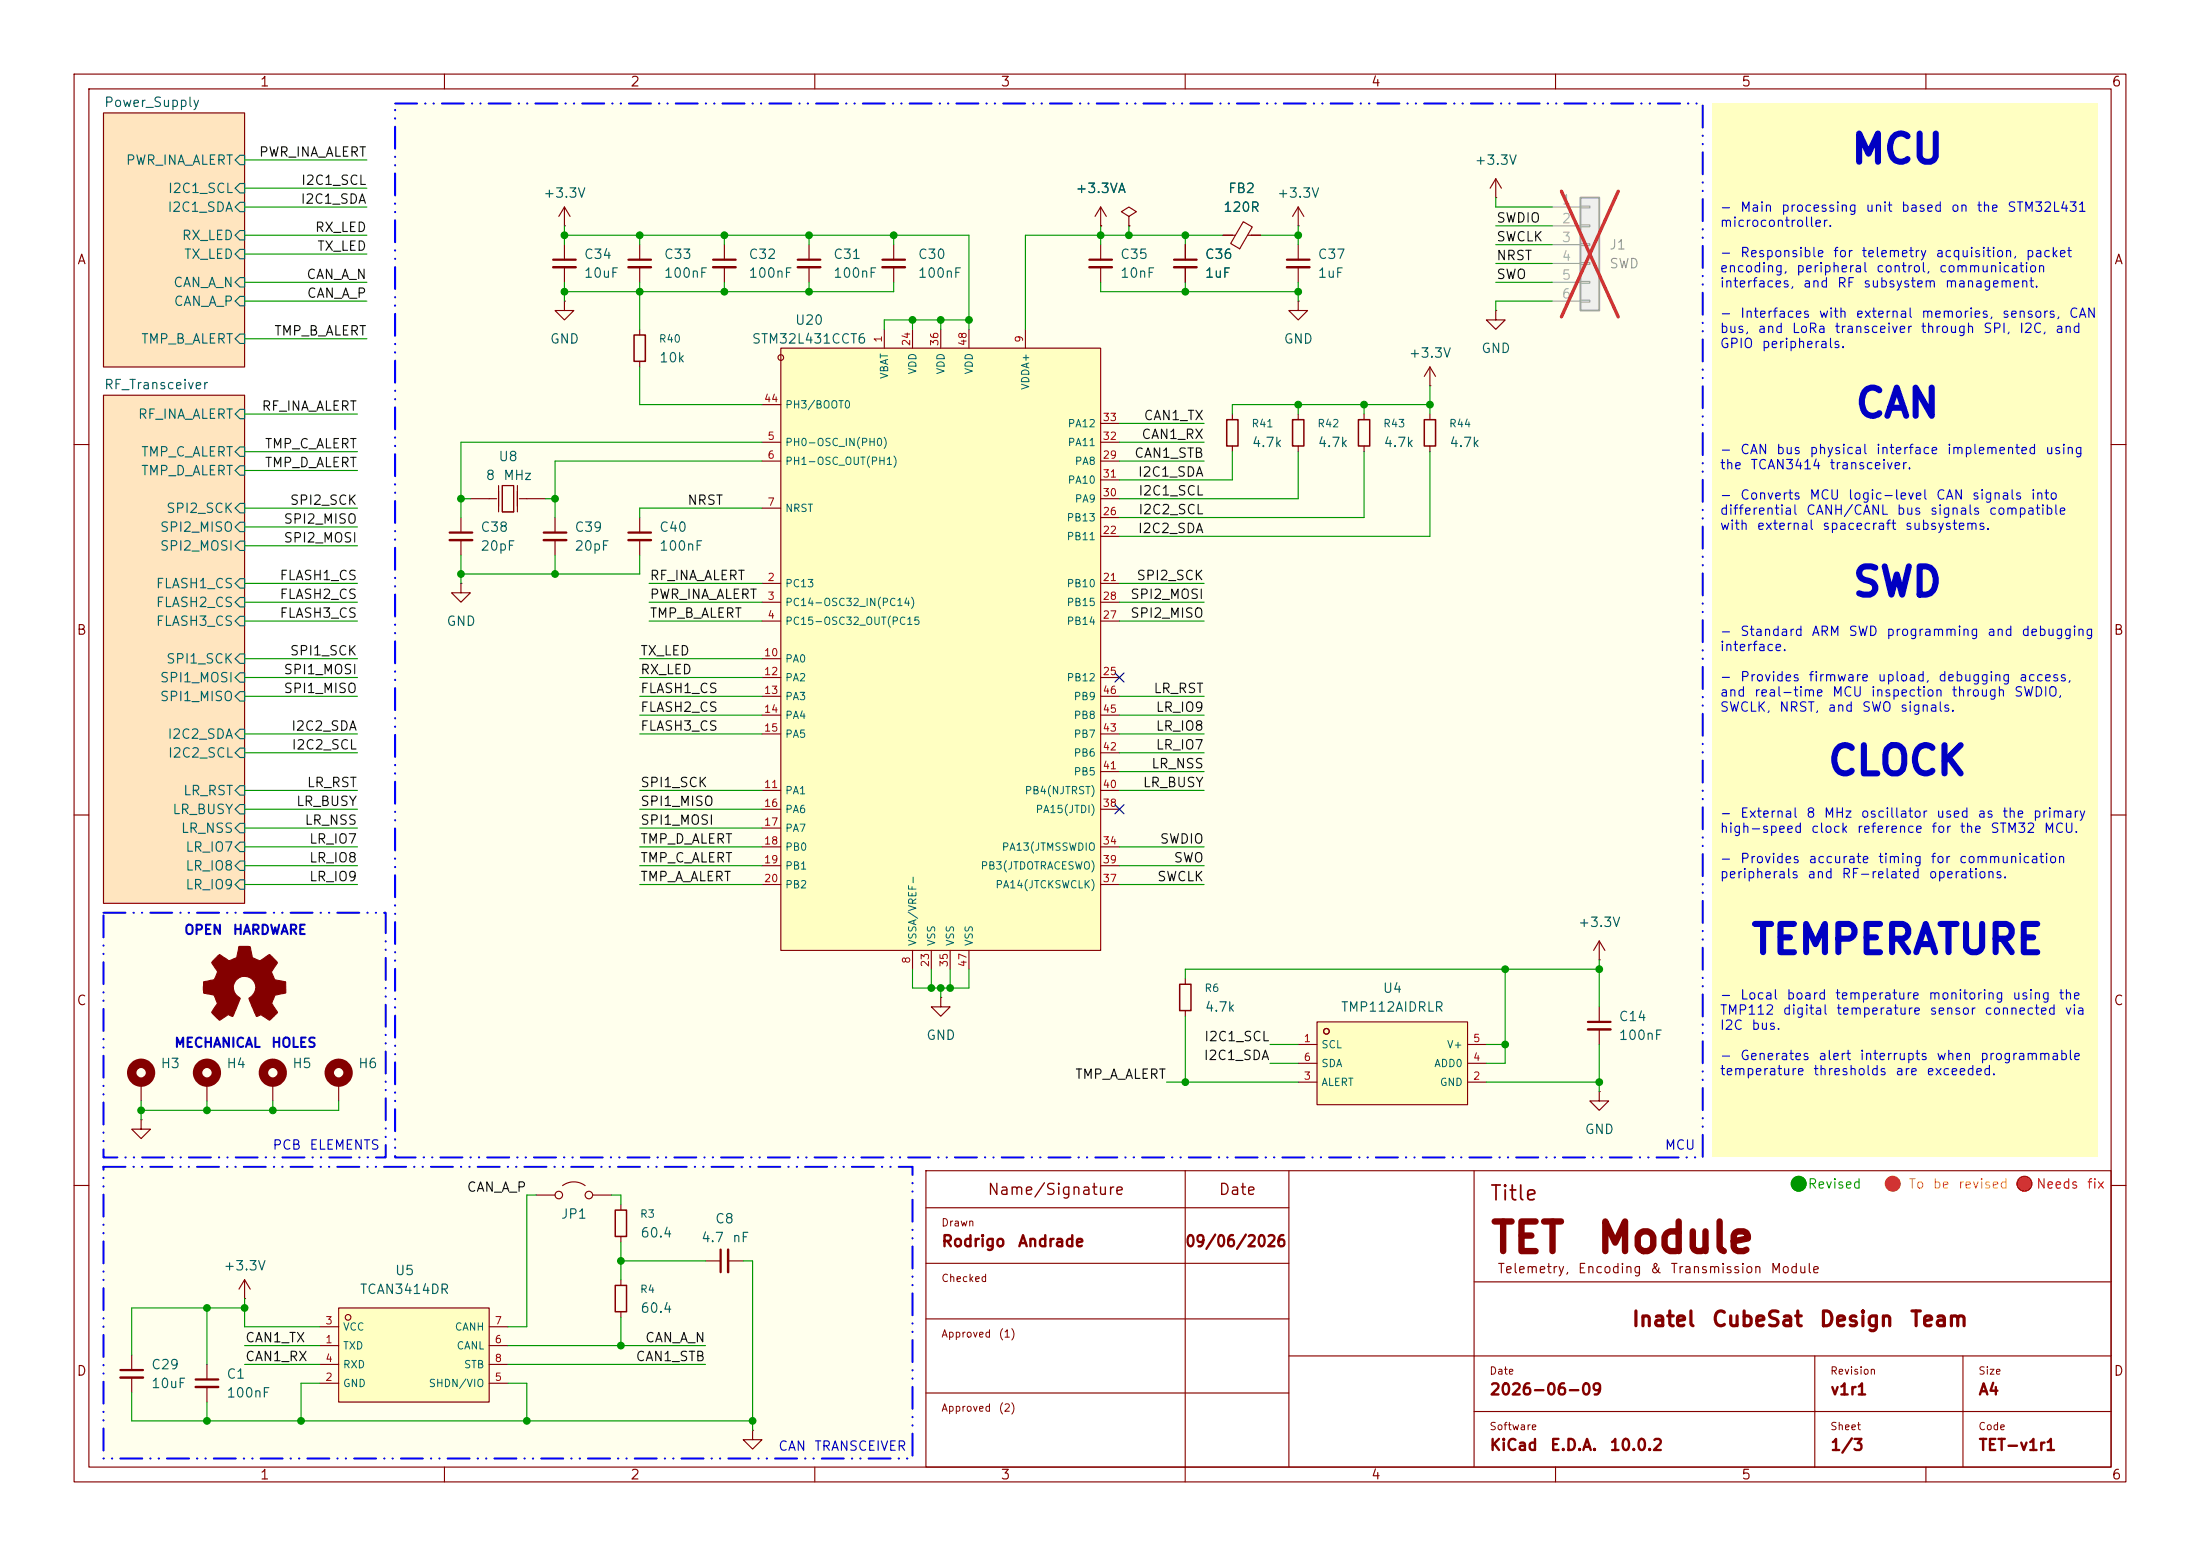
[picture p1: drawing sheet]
<svg xmlns="http://www.w3.org/2000/svg" width="297mm" height="210mm" viewBox="0 0 297 210" stroke-linecap="round" stroke-linejoin="round" font-family="sans-serif">
<g fill="none" stroke="#840000" stroke-width=".15">
<path d="M10 10h277v190h-277zM12 12h273v186h-273zM60 10v2M110 10v2M160 10v2M210 10v2M260 10v2M10 60h2M285 60h2M10 110h2M285 110h2M125 158h160v40h-160z"/>
<path d="M160 158v42M174 158v40M199 158v40M10 160h2M125 163h49M125 170.5h49M125 178h49M199 173h86M285 160h2M60 198v2M110 198v2M125 188h49"/>
<path d="M174 183h111M199 190.5h86M210 198v2M245 183v15M260 198v2M265 183v15"/>
</g>
<g fill="#ffe5bf" stroke="#ffe5bf" stroke-width=".14">
<path d="M14 15.2h19v34.3h-19z"/>
<path d="M14 53.3h19v68.6h-19z"/>
</g>
<g fill="#ffffed">
<path d="M14 157.5h109.2v39.4h-109.2z"/>
<path d="M53.3 14h176.6v142.2h-176.6z"/>
<path d="M14 123.2h38.1v33h-38.1z"/>
</g>
<path d="M231.1 14h52.1v142.2h-52.1z" fill="#ffffc2"/>
<circle cx="255.5" cy="159.8" r="1" fill="#f90" stroke="#f90" stroke-width=".14"/>
<circle cx="273.3" cy="159.8" r="1" fill="#f00" stroke="#f00" stroke-width=".14"/>
<circle cx="242.8" cy="159.8" r="1" fill="#00c200" stroke="#00c200" stroke-width=".14"/>
<path d="M14 15.2h19v34.3h-19zM14 53.3h19v68.6h-19zM215.9 129.5h.1M215.9 127l-.8 1.3M215.9 127l.8 1.3M215.9 127v2.5M215.9 135.9v2M215.9 138.9v2.1" fill="none" stroke="#840000" stroke-width=".15"/>
<g fill="none" stroke="#006464" stroke-width=".15">
<path d="M31.7 25.4l.7-.6h.6v1.2h-.6zM31.7 27.9l.7-.6h.6v1.3h-.6zM31.7 21.6l.7-.6h.6v1.2h-.6zM32.4 31.1h.6v1.3h-.6l-.7-.6zM32.4 33.7h.6v1.2h-.6l-.7-.6zM32.4 37.5h.6v1.2h-.6l-.7-.6zM32.4 40h.6v1.3h-.6l-.7-.7zM32.4 45.1h.6v1.3h-.6l-.7-.7zM32.4 55.2h.6v1.3h-.6l-.7-.6zM32.4 60.3h.6v1.3h-.6l-.7-.6zM32.4 78.1h.6v1.3h-.6l-.7-.7zM32.4 62.9h.6v1.2h-.6l-.7-.6z"/>
<path d="M32.4 70.5h.6v1.3h-.6l-.7-.7zM32.4 73h.6v1.3h-.6l-.7-.6zM32.4 67.9h.6v1.3h-.6l-.7-.6zM31.7 83.8l.7-.6h.6v1.3h-.6zM32.4 90.8h.6v1.3h-.6l-.7-.7zM32.4 93.3h.6v1.3h-.6l-.7-.6zM32.4 98.4h.6v1.3h-.6l-.7-.6zM32.4 80.6h.6v1.3h-.6l-.7-.6zM32.4 88.3h.6v1.2h-.6l-.7-.6zM32.4 106h.6v1.3h-.6l-.7-.6zM32.4 108.6h.6v1.3h-.6l-.7-.7zM32.4 111.1h.6v1.3h-.6l-.7-.6z"/>
<path d="M32.4 101h.6v1.2h-.6l-.7-.6zM32.4 113.7h.6v1.2h-.6l-.7-.6zM32.4 116.2h.6v1.3h-.6l-.7-.7zM32.4 118.7h.6v1.3h-.6l-.7-.6z"/>
</g>
<path d="M214.4 137.9h3" fill="none" stroke="#840000" stroke-width=".3"/>
<path d="M214.4 138.9h3" fill="none" stroke="#840000" stroke-width=".33"/>
<path d="M177.8 137.9h20.3v11.2h-20.3z" fill="#ffffc2"/>
<circle cx="179.1" cy="139.2" r=".38" fill="#ffffc2" stroke="#ffffc2" stroke-width=".14"/>
<g fill="none" stroke="#840000" stroke-width=".15">
<path d="M76.2 30.5h.1M76.2 27.9l-.8 1.3M76.2 27.9l.8 1.3M76.2 27.9v2.6M177.8 137.9h20.3v11.2h-20.3zM175.3 141h2.5M175.3 146.1h2.5M175.3 143.5h2.5M198.1 141h2.6M198.1 146.1h2.6M198.1 143.5h2.6M215.9 147.3v1.3h1.3l-1.3 1.3-1.3-1.3h1.3"/>
<path d="M215.9 147.3h.1"/>
<circle cx="179.1" cy="139.2" r=".38"/>
</g>
<path d="M213.4 26.7h2.5v15.2h-2.5z" fill="#f0f0f0"/>
<path d="M213.4 26.7h2.5v15.2h-2.5z" fill="none" stroke="#a1a1a1" stroke-width=".25"/>
<path d="M209.5 27.9h3.9M209.5 30.5h3.9M209.5 33h3.9M209.5 35.6h3.9M209.5 38.1h3.9M213.4 27.8h1.2v.3h-1.2zM213.4 30.4h1.2v.2h-1.2zM213.4 32.9h1.2v.2h-1.2zM213.4 35.4h1.2v.3h-1.2zM213.4 38h1.2v.2h-1.2zM209.5 40.6h3.9M213.4 40.5h1.2v.3h-1.2z" fill="none" stroke="#a1a1a1" stroke-width=".15"/>
<path d="M210.8 25.8l7.7 17M218.5 25.8l-7.7 17" fill="none" stroke="#e12e31" stroke-width=".46"/>
<path d="M165.6 56.6h1.5v3.6h-1.5zM174.5 56.6h1.5v3.6h-1.5zM183.4 56.6h1.5v3.6h-1.5zM192.3 56.6h1.5v3.6h-1.5zM159.3 132.8h1.5v3.6h-1.5zM83.1 173.5h1.5v3.5h-1.5zM83.1 163.3h1.5v3.6h-1.5z" fill="none" stroke="#840000" stroke-width=".2"/>
<g fill="none" stroke="#840000" stroke-width=".15">
<path d="M109.2 33v2.1M109.2 36.1v2M165.1 31.8h1.7M167.8 29.9l1.3 .7-1.7 3-1.3-.7zM168.4 31.8h1.8M175.3 33v2.1M175.3 36.1v2M76.2 40.6v1.3h1.3l-1.3 1.3-1.3-1.3h1.3M76.2 40.6h.1M166.4 55.9v.7M175.3 40.6v1.3h1.2l-1.2 1.3-1.3-1.3h1.3M175.3 40.6h.1"/>
<path d="M175.3 55.9v.7M184.1 55.9v.7M193 52.1h.1M193 49.5v2.6M193 55.9v.7M193 49.5l-.7 1.3M193 49.5l.8 1.3M201.9 41.9v1.3h1.3l-1.3 1.3-1.2-1.3h1.2M201.9 41.9h.1M62.2 69.9v2M62.2 72.9v2M166.4 60.2v.8"/>
<path d="M175.3 60.2v.8M184.1 60.2v.8M193 60.2v.8M160 132.1v.7M160 136.4v.8M33 175.3h.1M33 172.7l-.7 1.3M33 172.7l.8 1.3M33 172.7v2.6M72.4 161.3h2.5M75.9 160a2.54 2.54 0 0 1 3.1 0M80 161.3h2.5"/>
<path d="M83.8 162.6v.7M83.8 166.9v.7M83.8 172.7v.8M83.8 177v.8M95.2 170.2h2.1M98.3 170.2h2M27.9 184.2v2M27.9 187.2v2"/>
<circle cx="75.4" cy="161.3" r=".51"/>
<circle cx="79.5" cy="161.3" r=".51"/>
</g>
<path d="M107.7 35.1h3M173.7 35.1h3.1M60.7 71.9h3.1M97.3 168.7v3M26.4 186.2h3.1" fill="none" stroke="#840000" stroke-width=".3"/>
<path d="M107.7 36.1h3M173.7 36.1h3.1M60.7 72.9h3.1M98.3 168.7v3M26.4 187.2h3.1" fill="none" stroke="#840000" stroke-width=".33"/>
<path d="M45.7 176.5h20.3v12.7h-20.3z" fill="#ffffc2"/>
<g fill="#ffffc2" stroke="#ffffc2" stroke-width=".14">
<circle cx="47" cy="177.8" r=".38"/>
<circle cx="105.4" cy="48.3" r=".38"/>
</g>
<g fill="none" stroke="#840000" stroke-width=".15">
<path d="M76.2 33v2.1M76.2 36.1v2M86.4 33v2.1M86.4 36.1v2M97.8 33v2.1M97.8 36.1v2M120.6 33v2.1M120.6 36.1v2M148.6 30.5h.1M148.6 27.9v2.6M148.6 33v2.1M148.6 36.1v2"/>
<path d="M148.6 27.9l-.8 1.3M148.6 27.9l.8 1.3M152.4 29.2l1-.6-1-.7-1 .7 1 .6v1.3M152.4 30.5h.1M160 33v2.1M160 36.1v2M175.3 30.5h.1M175.3 27.9l-.8 1.3M175.3 27.9l.7 1.3M175.3 27.9v2.6M201.9 26.7h.1M201.9 24.1l-.7 1.3"/>
<path d="M201.9 24.1l.8 1.3M201.9 24.1v2.6M86.4 44.5v.7M86.4 48.8v.7M62.2 78.7v1.3h1.3l-1.3 1.3-1.2-1.3h1.2M62.2 78.7h.1M63.5 67.3h3.6M67.3 65.5v3.6M67.8 65.5h1.5v3.6h-1.5zM69.8 65.5v3.6M70.1 67.3h3.6M74.9 69.9v2"/>
<path d="M74.9 72.9v2M86.4 69.9v2M86.4 72.9v2M127 134.6v1.3h1.3l-1.3 1.3-1.3-1.3h1.3M127 134.6h.1M19 151.1v1.3h1.3l-1.3 1.3-1.2-1.3h1.2M19 151.1h.1M19 146.1v2.5M27.9 146.1v2.5M36.8 146.1v2.5M45.7 146.1v2.5M43.2 179.1h2.5"/>
<path d="M45.7 176.5h20.3v12.7h-20.3zM66 179.1h2.6M17.8 182.9v2M17.8 185.9v2.1M43.2 181.6h2.5M43.2 186.7h2.5M43.2 184.2h2.5M66 181.6h2.6M66 186.7h2.6M66 184.2h2.6M101.6 193v1.3h1.3l-1.3 1.3-1.3-1.3h1.3M101.6 193h.1"/>
<circle cx="47" cy="177.8" r=".38"/>
</g>
<path d="M74.7 35.1h3M84.8 35.1h3.1M96.3 35.1h3M119.1 35.1h3.1M147.1 35.1h3M158.5 35.1h3M73.4 71.9h3.1M84.8 71.9h3.1M16.3 184.9h3" fill="none" stroke="#840000" stroke-width=".3"/>
<path d="M74.7 36.1h3M84.8 36.1h3.1M96.3 36.1h3M119.1 36.1h3.1M147.1 36.1h3M158.5 36.1h3M73.4 72.9h3.1M84.8 72.9h3.1M16.3 185.9h3" fill="none" stroke="#840000" stroke-width=".33"/>
<g fill="none" stroke="#840000" stroke-width="1.3">
<circle cx="19" cy="144.8" r="1.27"/>
<circle cx="27.9" cy="144.8" r="1.27"/>
<circle cx="36.8" cy="144.8" r="1.27"/>
<circle cx="45.7" cy="144.8" r="1.27"/>
</g>
<path d="M29.4 129.1l.3-.3 1.1 .8h.4l.8-.4 .3-1.4 1.3-.1 .2 .1 .3 1.5 1 .4 1.3-.9 1 1.1-.7 1.3 .4 1 1.5 .3v1.5l-1.4 .3-.1 .1-.4 1 .8 1.2-.1 .2-1 .9-1.2-.8-.6 .3-1-2.5a1.54 1.54 0 0 0 .4-2.6 1.54 1.54 0 0 0-2.5 1 1.97 1.97 0 0 0 .9 1.6l-1 2.5-.6-.3-1.2 .8-1-1.1 .8-1.2-.5-1.1-1.4-.3v-1.5l1.2-.2a.83 .83 0 0 0 .5-.8l.2-.4-.8-1.2z" fill="#840000" stroke="#840000" stroke-width=".15"/>
<path d="M85.6 45.2h1.5v3.6h-1.5z" fill="none" stroke="#840000" stroke-width=".2"/>
<path d="M105.4 47h43.2v81.3h-43.2z" fill="#ffffc2"/>
<g fill="none" stroke="#840000" stroke-width=".15">
<path d="M148.6 30.5h.1M152.4 30.5h.1M160 33v2.1M160 36.1v2M165.1 31.8h1.3M168.9 31.8h1.3M102.9 59.7h2.5M102.9 54.6h2.5M105.4 47h43.2v81.3h-43.2zM119.4 44.5v2.5M123.2 44.5v2.5M127 44.5v2.5"/>
<path d="M130.8 44.5v2.5M138.4 44.5v2.5M148.6 59.7h2.5M148.6 57.2h2.5M102.9 78.7h2.5M102.9 62.2h2.5M102.9 68.6h2.5M148.6 78.7h2.5M148.6 62.2h2.5M148.6 72.4h2.5M148.6 69.9h2.5M148.6 67.3h2.5"/>
<path d="M148.6 64.8h2.5M102.9 81.3h2.5M102.9 83.8h2.5M102.9 88.9h2.5M102.9 91.4h2.5M102.9 94h2.5M102.9 96.5h2.5M102.9 99.1h2.5M148.6 81.3h2.5M148.6 83.8h2.5M148.6 91.4h2.5M148.6 94h2.5"/>
<path d="M148.6 96.5h2.5M148.6 99.1h2.5M102.9 106.7h2.5M102.9 109.2h2.5M102.9 111.8h2.5M102.9 114.3h2.5M102.9 116.8h2.5M102.9 119.4h2.5M148.6 106.7h2.5M148.6 109.2h2.5M148.6 114.3h2.5M148.6 116.8h2.5"/>
<path d="M148.6 119.4h2.5M148.6 104.1h2.5M148.6 101.6h2.5M123.2 128.3v2.5M125.7 128.3v2.5M128.3 128.3v2.5M130.8 128.3v2.5"/>
<circle cx="105.4" cy="48.3" r=".38"/>
</g>
<g fill="none" stroke="#009600" stroke-width=".15">
<path d="M33 38.1h16.5M33 27.9h16.5M33 34.3h16.5M33 31.8h16.5M33 21.6h16.5M33 25.4h16.5M76.2 30.5v2.5M76.2 38.1v2.5M76.2 31.8h54.6v12.7M86.4 31.8v1.2M86.4 38.1v6.4M97.8 31.8v1.2"/>
<path d="M97.8 38.1v1.3M109.2 31.8v1.2M109.2 38.1v1.3M120.6 38.1v1.3h-44.4M120.6 31.8v1.2M148.6 38.1v1.3h26.7M148.6 30.5v2.5M152.4 30.5v1.3M160 31.8v1.2M160 38.1v1.3M165.1 31.8h-26.7v12.7M170.2 31.8h5.1"/>
<path d="M175.3 30.5v2.5M175.3 38.1v2.5M201.9 26.7v1.2h7.6M201.9 30.5h7.6M201.9 38.1h7.6M201.9 33h7.6M201.9 35.6h7.6M33 40.6h16.5M33 45.7h16.5M33 55.9h15.3M86.4 49.5v5.1h16.5M102.9 59.7h-40.7v10.2"/>
<path d="M123.2 43.2v1.3M127 43.2v1.3M130.8 43.2h-11.4v1.3M151.1 59.7h11.5M151.1 57.2h11.5M175.3 54.6v1.3M184.1 54.6v1.3M193 54.6h-26.6v1.3M193 52.1v3.8M209.5 40.6h-7.6v1.3M33 78.7h15.3M33 68.6h15.3"/>
<path d="M33 61h15.3M33 63.5h15.3M33 73.7h15.3M33 71.1h15.3M62.2 67.3h1.3M62.2 74.9v3.8M73.7 67.3h1.2M74.9 74.9v2.6M86.4 74.9v2.6h-24.2M87.6 78.7h15.3M102.9 68.6h-16.5v1.3M102.9 62.2h-28v7.7"/>
<path d="M151.1 62.2h11.5M151.1 78.7h11.5M166.4 61v3.8h-15.3M175.3 61v6.3h-24.2M184.1 61v8.9h-33M193 61v11.4h-41.9M33 94h15.3M33 99.1h15.3M33 83.8h15.3M33 81.3h15.3M33 91.4h15.3M33 88.9h15.3"/>
<path d="M86.4 94h16.5M86.4 96.5h16.5M86.4 99.1h16.5M86.4 91.4h16.5M86.4 88.9h16.5M87.6 83.8h15.3M87.6 81.3h15.3M151.1 94h11.5M151.1 96.5h11.5M151.1 99.1h11.5M151.1 83.8h11.5M151.1 81.3h11.5"/>
<path d="M33 119.4h15.3M33 116.8h15.3M33 114.3h15.3M33 101.6h15.3M33 106.7h15.3M33 111.8h15.3M33 109.2h15.3M86.4 119.4h16.5M86.4 116.8h16.5M86.4 114.3h16.5M86.4 106.7h16.5M86.4 111.8h16.5"/>
<path d="M86.4 109.2h16.5M151.1 119.4h11.5M151.1 116.8h11.5M151.1 114.3h11.5M151.1 104.1h11.5M151.1 101.6h11.5M151.1 106.7h11.5M123.2 130.8v2.6h7.6v-2.6M125.7 130.8v2.6M127 133.4v1.2M128.3 130.8v2.6M160 137.2v8.9"/>
<path d="M203.2 130.8v12.7h-2.5M215.9 129.5v6.4M215.9 130.8h-55.9v1.3M19 148.6v2.5M27.9 148.6v1.3M36.8 148.6v1.3M45.7 148.6v1.3h-26.7M157.5 146.1h17.8M171.4 143.5h3.9M171.4 141h3.9M200.7 141h2.5M200.7 146.1h15.2"/>
<path d="M215.9 141v6.3M27.9 176.5v7.7M33 175.3v3.8h10.2M33 176.5h-15.2v6.4M72.4 161.3h-1.3v17.8h-2.5M82.5 161.3h1.3v1.3M83.8 167.6v5.1M83.8 177.8v3.8M83.8 170.2h11.4M100.3 170.2h1.3v22.8M17.8 188v3.8h83.8M27.9 189.2v2.6"/>
<path d="M33 184.2h10.2M33 181.6h10.2M43.2 186.7h-2.6v5.1M68.6 184.2h26.6M68.6 181.6h26.6M68.6 186.7h2.5v5.1"/>
</g>
<path d="M150.5 90.8l1.2 1.2M151.7 90.8l-1.2 1.2M150.5 108.6l1.2 1.2M151.7 108.6l-1.2 1.2" fill="none" stroke="#000084" stroke-width=".15"/>
<path d="M53.3 14h176.6v142.2h-176.6zM14 123.2h38.1v33h-38.1zM14 157.5h109.2v39.4h-109.2z" fill="none" stroke="#00f" stroke-width=".27" stroke-dasharray="3 1.1 .1 1.1 .1 1.1"/>
<circle cx="255.5" cy="159.8" r="1" fill="none" stroke="#dd8500" stroke-width=".15"/>
<circle cx="273.3" cy="159.8" r="1" fill="none" stroke="#c20000" stroke-width=".15"/>
<circle cx="242.8" cy="159.8" r="1" fill="none" stroke="#008400" stroke-width=".15"/>
<g fill="#009600" stroke="#009600" stroke-width=".14">
<circle cx="203.2" cy="130.8" r=".46"/>
<circle cx="215.9" cy="130.8" r=".46"/>
<circle cx="215.9" cy="146.1" r=".46"/>
<circle cx="203.2" cy="141" r=".46"/>
<circle cx="62.2" cy="67.3" r=".46"/>
<circle cx="62.2" cy="77.5" r=".46"/>
<circle cx="160" cy="31.8" r=".46"/>
<circle cx="148.6" cy="31.8" r=".46"/>
<circle cx="152.4" cy="31.8" r=".46"/>
<circle cx="160" cy="39.4" r=".46"/>
<circle cx="109.2" cy="31.8" r=".46"/>
<circle cx="109.2" cy="39.4" r=".46"/>
<circle cx="120.6" cy="31.8" r=".46"/>
<circle cx="97.8" cy="39.4" r=".46"/>
<circle cx="97.8" cy="31.8" r=".46"/>
<circle cx="130.8" cy="43.2" r=".46"/>
<circle cx="127" cy="43.2" r=".46"/>
<circle cx="123.2" cy="43.2" r=".46"/>
<circle cx="175.3" cy="31.8" r=".46"/>
<circle cx="193" cy="54.6" r=".46"/>
<circle cx="184.1" cy="54.6" r=".46"/>
<circle cx="175.3" cy="54.6" r=".46"/>
<circle cx="175.3" cy="39.4" r=".46"/>
<circle cx="101.6" cy="191.8" r=".46"/>
<circle cx="71.1" cy="191.8" r=".46"/>
<circle cx="40.6" cy="191.8" r=".46"/>
<circle cx="27.9" cy="176.5" r=".46"/>
<circle cx="27.9" cy="191.8" r=".46"/>
<circle cx="33" cy="176.5" r=".46"/>
<circle cx="86.4" cy="39.4" r=".46"/>
<circle cx="76.2" cy="39.4" r=".46"/>
<circle cx="86.4" cy="31.8" r=".46"/>
<circle cx="76.2" cy="31.8" r=".46"/>
<circle cx="128.3" cy="133.4" r=".46"/>
<circle cx="83.8" cy="181.6" r=".46"/>
<circle cx="83.8" cy="170.2" r=".46"/>
<circle cx="127" cy="133.4" r=".46"/>
<circle cx="125.7" cy="133.4" r=".46"/>
<circle cx="160" cy="146.1" r=".46"/>
<circle cx="19" cy="149.9" r=".46"/>
<circle cx="27.9" cy="149.9" r=".46"/>
<circle cx="36.8" cy="149.9" r=".46"/>
<circle cx="74.9" cy="77.5" r=".46"/>
<circle cx="74.9" cy="67.3" r=".46"/>
</g>
<g font-size="4" fill="#840000">
<text x="201" y="170.1">TET</text>
<text x="215.4" y="170.1">Module</text>
</g>
<g font-size="3.8" fill="#0000c2">
<text x="249.7" y="23">MCU</text>
<text x="250.2" y="57.3">CAN</text>
<text x="249.9" y="81.4">SWD</text>
<text x="246.5" y="105.5">CLOCK</text>
<text x="236.2" y="129.7">TEMPERATURE</text>
</g>
<g font-size="2" fill="#840000">
<text x="201" y="162.5">Title</text>
<text x="220.2" y="179.5">Inatel</text>
<text x="231" y="179.5">CubeSat</text>
<text x="245.5" y="179.5">Design</text>
<text x="257.7" y="179.5">Team</text>
</g>
<g font-size="1.5" fill="#840000">
<text x="133.2" y="161.7">Name/Signature</text>
<text x="164.4" y="161.7">Date</text>
<text x="127" y="168.7">Rodrigo</text>
<text x="137.3" y="168.7">Andrade</text>
<text x="159.9" y="168.7">09/06/2026</text>
<text x="201" y="188.7">2026-06-09</text>
<text x="247" y="188.7">v1r1</text>
<text x="267" y="188.7">A4</text>
<text x="201" y="196.2">KiCad</text>
<text x="209.2" y="196.2">E.D.A.</text>
<text x="217.2" y="196.2">10.0.2</text>
<text x="247" y="196.2">1/3</text>
<text x="267" y="196.2">TET-v1r1</text>
</g>
<g font-size="1.3" fill="#840000">
<text x="35" y="12">1</text>
<text x="85" y="12">2</text>
<text x="135" y="12">3</text>
<text x="185" y="12">4</text>
<text x="235" y="12">5</text>
<text x="285" y="12">6</text>
<text x="10.3" y="36">A</text>
<text x="285.3" y="36">A</text>
<text x="10.3" y="86">B</text>
<text x="285.3" y="86">B</text>
<text x="10.3" y="136">C</text>
<text x="285.3" y="136">C</text>
<text x="202.1" y="172.2">Telemetry,</text>
<text x="212.9" y="172.2">Encoding</text>
<text x="222.7" y="172.2">&amp;</text>
<text x="225.4" y="172.2">Transmission</text>
<text x="238.9" y="172.2">Module</text>
<text x="10.3" y="186">D</text>
<text x="285.3" y="186">D</text>
<text x="35" y="200">1</text>
<text x="85" y="200">2</text>
<text x="135" y="200">3</text>
<text x="185" y="200">4</text>
<text x="235" y="200">5</text>
<text x="285" y="200">6</text>
</g>
<g font-size="1.3" fill="#006464">
<text x="14" y="14.8">Power_Supply</text>
<text x="16.9" y="22.6">PWR_INA_ALERT</text>
<text x="199" y="22.6">+3.3V</text>
<text x="22.5" y="28.9">I2C1_SDA</text>
<text x="22.6" y="26.4">I2C1_SCL</text>
<text x="73.3" y="27">+3.3V</text>
<text x="145.1" y="26.4">+3.3VA</text>
<text x="165.1" y="28.9">120R</text>
<text x="165.7" y="26.4">FB2</text>
<text x="172.3" y="27">+3.3V</text>
<text x="24.5" y="32.7">RX_LED</text>
<text x="24.8" y="35.3">TX_LED</text>
<text x="78.7" y="35.3">C34</text>
<text x="89.5" y="35.3">C33</text>
<text x="101" y="35.3">C32</text>
<text x="112.4" y="35.3">C31</text>
<text x="123.8" y="35.3">C30</text>
<text x="151.1" y="35.3">C35</text>
<text x="162.6" y="35.3">C36</text>
<text x="177.8" y="35.3">C37</text>
<text x="23.3" y="39.1">CAN_A_N</text>
<text x="23.4" y="41.6">CAN_A_P</text>
<text x="78.7" y="37.8">10uF</text>
<text x="89.5" y="37.8">100nF</text>
<text x="101" y="37.8">100nF</text>
<text x="112.4" y="37.8">100nF</text>
<text x="123.8" y="37.8">100nF</text>
<text x="151.1" y="37.8">10nF</text>
<text x="162.6" y="37.8">1uF</text>
<text x="177.8" y="37.8">1uF</text>
<text x="19" y="46.7">TMP_B_ALERT</text>
<text x="74.2" y="46.7">GND</text>
<text x="101.4" y="46.7">STM32L431CCT6</text>
<text x="107.2" y="44.2">U20</text>
<text x="173.2" y="46.7">GND</text>
<text x="199.9" y="48">GND</text>
<text x="14" y="52.9">RF_Transceiver</text>
<text x="88.9" y="49.2">10k</text>
<text x="190.1" y="48.6">+3.3V</text>
<text x="18.5" y="56.9">RF_INA_ALERT</text>
<text x="19" y="61.9">TMP_C_ALERT</text>
<text x="19" y="64.5">TMP_D_ALERT</text>
<text x="65.5" y="65.1">8</text>
<text x="67.2" y="62.6">U8</text>
<text x="67.9" y="65.1">MHz</text>
<text x="168.9" y="60.7">4.7k</text>
<text x="177.8" y="60.7">4.7k</text>
<text x="186.7" y="60.7">4.7k</text>
<text x="195.6" y="60.7">4.7k</text>
<text x="22.3" y="69.6">SPI2_SCK</text>
<text x="21.5" y="72.1">SPI2_MISO</text>
<text x="21.5" y="74.6">SPI2_MOSI</text>
<text x="64.8" y="72.1">C38</text>
<text x="64.8" y="74.6">20pF</text>
<text x="77.5" y="72.1">C39</text>
<text x="77.5" y="74.6">20pF</text>
<text x="88.9" y="74.6">100nF</text>
<text x="88.9" y="72.1">C40</text>
<text x="21" y="79.7">FLASH1_CS</text>
<text x="21" y="82.3">FLASH2_CS</text>
<text x="21" y="84.8">FLASH3_CS</text>
<text x="22.3" y="89.9">SPI1_SCK</text>
<text x="60.2" y="84.8">GND</text>
<text x="21.5" y="92.4">SPI1_MOSI</text>
<text x="21.5" y="95">SPI1_MISO</text>
<text x="22.5" y="100">I2C2_SDA</text>
<text x="22.6" y="102.6">I2C2_SCL</text>
<text x="24.6" y="107.7">LR_RST</text>
<text x="23.2" y="110.2">LR_BUSY</text>
<text x="24.3" y="112.7">LR_NSS</text>
<text x="24.9" y="115.3">LR_IO7</text>
<text x="24.9" y="117.8">LR_IO8</text>
<text x="24.9" y="120.4">LR_IO9</text>
<text x="213" y="125.4">+3.3V</text>
<text x="162.6" y="136.9">4.7k</text>
<text x="180.9" y="136.9">TMP112AIDRLR</text>
<text x="186.6" y="134.3">U4</text>
<text x="125" y="140.7">GND</text>
<text x="218.4" y="140.7">100nF</text>
<text x="218.4" y="138.1">C14</text>
<text x="21.6" y="144.5">H3</text>
<text x="30.5" y="144.5">H4</text>
<text x="39.4" y="144.5">H5</text>
<text x="48.3" y="144.5">H6</text>
<text x="213.9" y="153.4">GND</text>
<text x="75.6" y="164.8">JP1</text>
<text x="86.4" y="167.3">60.4</text>
<text x="94.6" y="168">4.7</text>
<text x="96.4" y="165.4">C8</text>
<text x="98.8" y="168">nF</text>
<text x="30.1" y="171.8">+3.3V</text>
<text x="53.2" y="172.4">U5</text>
<text x="48.5" y="175">TCAN3414DR</text>
<text x="86.4" y="177.5">60.4</text>
<text x="20.3" y="185.1">C29</text>
<text x="20.3" y="187.7">10uF</text>
<text x="30.5" y="186.4">C1</text>
<text x="30.5" y="188.9">100nF</text>
</g>
<g font-size="1.3" fill="#0f0f0f">
<text x="34.9" y="21.5">PWR_INA_ALERT</text>
<text x="40.5" y="27.8">I2C1_SDA</text>
<text x="40.6" y="25.3">I2C1_SCL</text>
<text x="42.4" y="31.6">RX_LED</text>
<text x="42.7" y="34.2">TX_LED</text>
<text x="201.9" y="32.9">SWCLK</text>
<text x="201.9" y="35.4">NRST</text>
<text x="201.9" y="30.4">SWDIO</text>
<text x="41.3" y="38">CAN_A_N</text>
<text x="41.3" y="40.5">CAN_A_P</text>
<text x="201.9" y="38">SWO</text>
<text x="36.9" y="45.6">TMP_B_ALERT</text>
<text x="35.2" y="55.8">RF_INA_ALERT</text>
<text x="154" y="59.6">CAN1_RX</text>
<text x="154.3" y="57">CAN1_TX</text>
<text x="35.7" y="63.4">TMP_D_ALERT</text>
<text x="35.7" y="60.8">TMP_C_ALERT</text>
<text x="153" y="62.1">CAN1_STB</text>
<text x="153.5" y="64.6">I2C1_SDA</text>
<text x="38.2" y="71">SPI2_MISO</text>
<text x="39" y="68.5">SPI2_SCK</text>
<text x="92.7" y="68.5">NRST</text>
<text x="153.6" y="69.7">I2C2_SCL</text>
<text x="153.6" y="67.2">I2C1_SCL</text>
<text x="38.2" y="73.5">SPI2_MOSI</text>
<text x="153.5" y="72.3">I2C2_SDA</text>
<text x="37.7" y="83.7">FLASH3_CS</text>
<text x="37.7" y="78.6">FLASH1_CS</text>
<text x="37.7" y="81.2">FLASH2_CS</text>
<text x="87.6" y="78.6">RF_INA_ALERT</text>
<text x="87.6" y="81.2">PWR_INA_ALERT</text>
<text x="87.6" y="83.7">TMP_B_ALERT</text>
<text x="152.5" y="83.7">SPI2_MISO</text>
<text x="152.5" y="81.2">SPI2_MOSI</text>
<text x="153.3" y="78.6">SPI2_SCK</text>
<text x="39" y="88.8">SPI1_SCK</text>
<text x="86.4" y="88.8">TX_LED</text>
<text x="38.2" y="93.9">SPI1_MISO</text>
<text x="38.2" y="91.3">SPI1_MOSI</text>
<text x="86.4" y="91.3">RX_LED</text>
<text x="86.4" y="93.9">FLASH1_CS</text>
<text x="155.6" y="93.9">LR_RST</text>
<text x="39.2" y="98.9">I2C2_SDA</text>
<text x="39.3" y="101.5">I2C2_SCL</text>
<text x="86.4" y="98.9">FLASH3_CS</text>
<text x="86.4" y="96.4">FLASH2_CS</text>
<text x="155.9" y="96.4">LR_IO9</text>
<text x="155.9" y="101.5">LR_IO7</text>
<text x="155.9" y="98.9">LR_IO8</text>
<text x="41.3" y="106.6">LR_RST</text>
<text x="86.4" y="106.6">SPI1_SCK</text>
<text x="154.2" y="106.6">LR_BUSY</text>
<text x="155.3" y="104">LR_NSS</text>
<text x="39.9" y="109.1">LR_BUSY</text>
<text x="41" y="111.6">LR_NSS</text>
<text x="86.4" y="109.1">SPI1_MISO</text>
<text x="86.4" y="111.6">SPI1_MOSI</text>
<text x="41.6" y="119.3">LR_IO9</text>
<text x="41.6" y="116.7">LR_IO8</text>
<text x="41.6" y="114.2">LR_IO7</text>
<text x="86.4" y="116.7">TMP_C_ALERT</text>
<text x="86.4" y="119.3">TMP_A_ALERT</text>
<text x="86.4" y="114.2">TMP_D_ALERT</text>
<text x="156.1" y="119.3">SWCLK</text>
<text x="156.5" y="114.2">SWDIO</text>
<text x="158.4" y="116.7">SWO</text>
<text x="162.4" y="143.4">I2C1_SDA</text>
<text x="162.5" y="140.8">I2C1_SCL</text>
<text x="145.1" y="145.9">TMP_A_ALERT</text>
<text x="62.9" y="161.2">CAN_A_P</text>
<text x="33" y="184">CAN1_RX</text>
<text x="33" y="181.5">CAN1_TX</text>
<text x="85.7" y="184">CAN1_STB</text>
<text x="87" y="181.5">CAN_A_N</text>
</g>
<g font-size="1.3" fill="#aaa">
<text x="210.7" y="27.9">1</text>
<text x="210.7" y="30.5">2</text>
<text x="210.7" y="33">3</text>
<text x="210.7" y="35.5">4</text>
<text x="210.7" y="38.1">5</text>
<text x="210.7" y="40.6">6</text>
</g>
<g font-size="1.3" fill="#0000c2">
<text x="232.1" y="28.9">-</text>
<text x="234.8" y="28.9">Main</text>
<text x="240.4" y="28.9">processing</text>
<text x="251.8" y="28.9">unit</text>
<text x="256.6" y="28.9">based</text>
<text x="263.3" y="28.9">on</text>
<text x="266.8" y="28.9">the</text>
<text x="270.9" y="28.9">STM32L431</text>
<text x="232.1" y="30.9">microcontroller.</text>
<text x="232.1" y="35">-</text>
<text x="234.8" y="35">Responsible</text>
<text x="247.4" y="35">for</text>
<text x="251.2" y="35">telemetry</text>
<text x="261.2" y="35">acquisition,</text>
<text x="273.4" y="35">packet</text>
<text x="232.1" y="37.1">encoding,</text>
<text x="232.1" y="39.1">interfaces,</text>
<text x="242.4" y="37.1">peripheral</text>
<text x="243.3" y="39.1">and</text>
<text x="247.9" y="39.1">RF</text>
<text x="251.4" y="39.1">subsystem</text>
<text x="253.2" y="37.1">control,</text>
<text x="261.7" y="37.1">communication</text>
<text x="262.5" y="39.1">management.</text>
<text x="232.1" y="43.2">-</text>
<text x="232.1" y="45.3">bus,</text>
<text x="232.1" y="47.3">GPIO</text>
<text x="234.8" y="43.2">Interfaces</text>
<text x="237.2" y="45.3">and</text>
<text x="237.7" y="47.3">peripherals.</text>
<text x="241.8" y="45.3">LoRa</text>
<text x="245.4" y="43.2">with</text>
<text x="247.6" y="45.3">transceiver</text>
<text x="250.4" y="43.2">external</text>
<text x="259.2" y="45.3">through</text>
<text x="259.3" y="43.2">memories,</text>
<text x="267.6" y="45.3">SPI,</text>
<text x="270.2" y="43.2">sensors,</text>
<text x="272.5" y="45.3">I2C,</text>
<text x="277.4" y="45.3">and</text>
<text x="279.2" y="43.2">CAN</text>
<text x="232.1" y="61.6">-</text>
<text x="232.1" y="63.7">the</text>
<text x="234.8" y="61.6">CAN</text>
<text x="236.2" y="63.7">TCAN3414</text>
<text x="239.7" y="61.6">bus</text>
<text x="244.2" y="61.6">physical</text>
<text x="246.9" y="63.7">transceiver.</text>
<text x="253.2" y="61.6">interface</text>
<text x="262.7" y="61.6">implemented</text>
<text x="276" y="61.6">using</text>
<text x="232.1" y="67.8">-</text>
<text x="232.1" y="69.8">differential</text>
<text x="232.1" y="71.8">with</text>
<text x="234.8" y="67.8">Converts</text>
<text x="237.1" y="71.8">external</text>
<text x="243.7" y="69.8">CANH/CANL</text>
<text x="244.2" y="67.8">MCU</text>
<text x="245.9" y="71.8">spacecraft</text>
<text x="249.4" y="67.8">logic-level</text>
<text x="256" y="69.8">bus</text>
<text x="257.1" y="71.8">subsystems.</text>
<text x="260.5" y="69.8">signals</text>
<text x="261.3" y="67.8">CAN</text>
<text x="266.1" y="67.8">signals</text>
<text x="268.4" y="69.8">compatible</text>
<text x="274.1" y="67.8">into</text>
<text x="232.1" y="86.2">-</text>
<text x="232.1" y="88.2">interface.</text>
<text x="234.8" y="86.2">Standard</text>
<text x="244.5" y="86.2">ARM</text>
<text x="249.5" y="86.2">SWD</text>
<text x="254.6" y="86.2">programming</text>
<text x="268.2" y="86.2">and</text>
<text x="272.8" y="86.2">debugging</text>
<text x="232.1" y="92.3">-</text>
<text x="232.1" y="94.3">and</text>
<text x="234.8" y="92.3">Provides</text>
<text x="236.7" y="94.3">real-time</text>
<text x="244" y="92.3">firmware</text>
<text x="247.3" y="94.3">MCU</text>
<text x="252.5" y="94.3">inspection</text>
<text x="253.4" y="92.3">upload,</text>
<text x="261.6" y="92.3">debugging</text>
<text x="263.4" y="94.3">through</text>
<text x="271.8" y="94.3">SWDIO,</text>
<text x="272.5" y="92.3">access,</text>
<text x="232.1" y="96.4">SWCLK,</text>
<text x="240.1" y="96.4">NRST,</text>
<text x="246.7" y="96.4">and</text>
<text x="251.3" y="96.4">SWO</text>
<text x="256.4" y="96.4">signals.</text>
<text x="232.1" y="110.7">-</text>
<text x="232.1" y="112.7">high-speed</text>
<text x="234.8" y="110.7">External</text>
<text x="243.7" y="110.7">8</text>
<text x="244.4" y="112.7">clock</text>
<text x="246.1" y="110.7">MHz</text>
<text x="250.6" y="112.7">reference</text>
<text x="251.1" y="110.7">oscillator</text>
<text x="260.6" y="112.7">for</text>
<text x="261.3" y="110.7">used</text>
<text x="264.5" y="112.7">the</text>
<text x="266.9" y="110.7">as</text>
<text x="268.6" y="112.7">STM32</text>
<text x="270.2" y="110.7">the</text>
<text x="274.4" y="110.7">primary</text>
<text x="275.8" y="112.7">MCU.</text>
<text x="232.1" y="116.8">-</text>
<text x="232.1" y="118.9">peripherals</text>
<text x="234.8" y="116.8">Provides</text>
<text x="243.9" y="118.9">and</text>
<text x="244" y="116.8">accurate</text>
<text x="248.5" y="118.9">RF-related</text>
<text x="253.4" y="116.8">timing</text>
<text x="260.3" y="118.9">operations.</text>
<text x="260.5" y="116.8">for</text>
<text x="264.4" y="116.8">communication</text>
<text x="24.8" y="126.5">OPEN</text>
<text x="31.3" y="126.5">HARDWARE</text>
<text x="232.1" y="135.2">-</text>
<text x="232.1" y="137.3">TMP112</text>
<text x="234.8" y="135.2">Local</text>
<text x="240.6" y="137.3">digital</text>
<text x="241.1" y="135.2">board</text>
<text x="247.6" y="135.2">temperature</text>
<text x="247.8" y="137.3">temperature</text>
<text x="260.2" y="135.2">monitoring</text>
<text x="260.4" y="137.3">sensor</text>
<text x="267.8" y="137.3">connected</text>
<text x="271.6" y="135.2">using</text>
<text x="277.8" y="135.2">the</text>
<text x="278.6" y="137.3">via</text>
<text x="23.5" y="141.7">MECHANICAL</text>
<text x="36.5" y="141.7">HOLES</text>
<text x="232.1" y="139.3">I2C</text>
<text x="232.1" y="143.4">-</text>
<text x="234.8" y="143.4">Generates</text>
<text x="236.3" y="139.3">bus.</text>
<text x="245.4" y="143.4">alert</text>
<text x="251" y="143.4">interrupts</text>
<text x="261.3" y="143.4">when</text>
<text x="267.2" y="143.4">programmable</text>
<text x="232.1" y="145.4">temperature</text>
<text x="244.7" y="145.4">thresholds</text>
<text x="255.8" y="145.4">are</text>
<text x="260" y="145.4">exceeded.</text>
<text x="36.7" y="155.5">PCB</text>
<text x="41.7" y="155.5">ELEMENTS</text>
<text x="224.7" y="155.5">MCU</text>
<text x="105" y="196.1">CAN</text>
<text x="109.8" y="196.1">TRANSCEIVER</text>
</g>
<g font-size="1.3" fill="#989898">
<text x="217.2" y="34">J1</text>
<text x="217.2" y="36.5">SWD</text>
</g>
<text font-size="1.3" fill="#00c200" x="243.9" y="160.7">Revised</text>
<g font-size="1.3" fill="#f90">
<text x="257.6" y="160.7">To</text>
<text x="260.8" y="160.7">be</text>
<text x="264.3" y="160.7">revised</text>
</g>
<g font-size="1.3" fill="#f00">
<text x="274.8" y="160.7">Needs</text>
<text x="281.6" y="160.7">fix</text>
</g>
<g font-size="1" fill="#006464">
<text x="88.9" y="46.5">R40</text>
<text x="120.1" y="51.2" transform="rotate(-90 120.1 51.2)">VBAT</text>
<text x="124" y="50.6" transform="rotate(-90 124 50.6)">VDD</text>
<text x="127.8" y="50.6" transform="rotate(-90 127.8 50.6)">VDD</text>
<text x="131.6" y="50.6" transform="rotate(-90 131.6 50.6)">VDD</text>
<text x="139.2" y="52.7" transform="rotate(-90 139.2 52.7)">VDDA+</text>
<text x="105.9" y="55.4">PH3/BOOT0</text>
<text x="144.1" y="57.9">PA12</text>
<text x="168.9" y="57.9">R41</text>
<text x="177.8" y="57.9">R42</text>
<text x="186.7" y="57.9">R43</text>
<text x="195.5" y="57.9">R44</text>
<text x="105.9" y="60.5">PH0-OSC_IN(PH0)</text>
<text x="105.9" y="63">PH1-OSC_OUT(PH1)</text>
<text x="144.1" y="65.5">PA10</text>
<text x="144.1" y="60.5">PA11</text>
<text x="145" y="63">PA8</text>
<text x="105.9" y="69.3">NRST</text>
<text x="143.9" y="70.6">PB13</text>
<text x="145" y="68.1">PA9</text>
<text x="143.9" y="73.2">PB11</text>
<text x="105.9" y="79.5">PC13</text>
<text x="105.9" y="82">PC14-OSC32_IN(PC14)</text>
<text x="143.9" y="79.5">PB10</text>
<text x="143.9" y="82">PB15</text>
<text x="105.9" y="84.6">PC15-OSC32_OUT(PC15</text>
<text x="105.9" y="89.7">PA0</text>
<text x="143.9" y="84.6">PB14</text>
<text x="105.9" y="92.2">PA2</text>
<text x="105.9" y="94.7">PA3</text>
<text x="143.9" y="92.2">PB12</text>
<text x="144.9" y="94.7">PB9</text>
<text x="105.9" y="97.3">PA4</text>
<text x="105.9" y="99.8">PA5</text>
<text x="144.9" y="99.8">PB7</text>
<text x="144.9" y="97.3">PB8</text>
<text x="105.9" y="107.4">PA1</text>
<text x="138.3" y="107.4">PB4(NJTRST)</text>
<text x="144.9" y="104.9">PB5</text>
<text x="144.9" y="102.4">PB6</text>
<text x="105.9" y="110">PA6</text>
<text x="105.9" y="112.5">PA7</text>
<text x="139.7" y="110">PA15(JTDI)</text>
<text x="105.9" y="115.1">PB0</text>
<text x="105.9" y="117.6">PB1</text>
<text x="132.3" y="117.6">PB3(JTDOTRACESWO)</text>
<text x="135.2" y="115.1">PA13(JTMSSWDIO</text>
<text x="105.9" y="120.1">PB2</text>
<text x="134.3" y="120.1">PA14(JTCKSWCLK)</text>
<text x="124" y="127.8" transform="rotate(-90 124 127.8)">VSSA/VREF-</text>
<text x="126.5" y="127.8" transform="rotate(-90 126.5 127.8)">VSS</text>
<text x="129" y="127.8" transform="rotate(-90 129 127.8)">VSS</text>
<text x="131.6" y="127.8" transform="rotate(-90 131.6 127.8)">VSS</text>
<text x="162.5" y="134.1">R6</text>
<text x="178.3" y="141.7">SCL</text>
<text x="195.3" y="141.7">V+</text>
<text x="178.3" y="146.8">ALERT</text>
<text x="178.3" y="144.3">SDA</text>
<text x="193.5" y="144.3">ADD0</text>
<text x="194.3" y="146.8">GND</text>
<text x="86.3" y="164.6">R3</text>
<text x="46.2" y="179.8">VCC</text>
<text x="61.3" y="179.8">CANH</text>
<text x="86.3" y="174.8">R4</text>
<text x="46.2" y="182.4">TXD</text>
<text x="46.2" y="184.9">RXD</text>
<text x="61.6" y="182.4">CANL</text>
<text x="62.6" y="184.9">STB</text>
<text x="46.2" y="187.5">GND</text>
<text x="57.8" y="187.5">SHDN/VIO</text>
</g>
<g font-size="1" fill="#a90000">
<text x="119.3" y="46.3" transform="rotate(-90 119.3 46.3)">1</text>
<text x="123.1" y="46.8" transform="rotate(-90 123.1 46.8)">24</text>
<text x="126.9" y="46.8" transform="rotate(-90 126.9 46.8)">36</text>
<text x="130.7" y="46.8" transform="rotate(-90 130.7 46.8)">48</text>
<text x="138.4" y="46.3" transform="rotate(-90 138.4 46.3)">9</text>
<text x="103.1" y="54.5">44</text>
<text x="103.5" y="59.6">5</text>
<text x="148.8" y="59.6">32</text>
<text x="148.8" y="57.1">33</text>
<text x="103.5" y="62.2">6</text>
<text x="148.8" y="62.2">29</text>
<text x="148.8" y="64.7">31</text>
<text x="103.5" y="68.5">7</text>
<text x="148.8" y="69.8">26</text>
<text x="148.8" y="67.2">30</text>
<text x="148.8" y="72.3">22</text>
<text x="103.5" y="78.7">2</text>
<text x="103.5" y="81.2">3</text>
<text x="103.5" y="83.7">4</text>
<text x="148.8" y="78.7">21</text>
<text x="148.8" y="83.7">27</text>
<text x="148.8" y="81.2">28</text>
<text x="103.1" y="88.8">10</text>
<text x="103.1" y="91.4">12</text>
<text x="103.1" y="93.9">13</text>
<text x="148.8" y="91.4">25</text>
<text x="148.8" y="93.9">46</text>
<text x="103.1" y="96.4">14</text>
<text x="103.1" y="99">15</text>
<text x="148.8" y="101.5">42</text>
<text x="148.8" y="99">43</text>
<text x="148.8" y="96.4">45</text>
<text x="103.1" y="106.6">11</text>
<text x="148.8" y="106.6">40</text>
<text x="148.8" y="104.1">41</text>
<text x="103.1" y="109.1">16</text>
<text x="103.1" y="111.7">17</text>
<text x="148.8" y="109.1">38</text>
<text x="103.1" y="114.2">18</text>
<text x="103.1" y="116.8">19</text>
<text x="103.1" y="119.3">20</text>
<text x="148.8" y="114.2">34</text>
<text x="148.8" y="119.3">37</text>
<text x="148.8" y="116.8">39</text>
<text x="123.1" y="130.1" transform="rotate(-90 123.1 130.1)">8</text>
<text x="125.7" y="130.6" transform="rotate(-90 125.7 130.6)">23</text>
<text x="128.2" y="130.6" transform="rotate(-90 128.2 130.6)">35</text>
<text x="130.7" y="130.6" transform="rotate(-90 130.7 130.6)">47</text>
<text x="175.9" y="140.9">1</text>
<text x="175.9" y="143.4">6</text>
<text x="198.8" y="143.4">4</text>
<text x="198.8" y="140.9">5</text>
<text x="175.9" y="146">3</text>
<text x="198.8" y="146">2</text>
<text x="43.8" y="179">3</text>
<text x="66.7" y="179">7</text>
<text x="43.8" y="181.5">1</text>
<text x="43.8" y="184.1">4</text>
<text x="66.7" y="181.5">6</text>
<text x="66.7" y="184.1">8</text>
<text x="43.8" y="186.6">2</text>
<text x="66.7" y="186.6">5</text>
</g>
<g font-size="1" fill="#840000">
<text x="127" y="165.8">Drawn</text>
<text x="127" y="173.3">Checked</text>
<text x="127" y="180.8">Approved</text>
<text x="134.7" y="180.8">(1)</text>
<text x="201" y="185.8">Date</text>
<text x="247" y="185.8">Revision</text>
<text x="267" y="185.8">Size</text>
<text x="127" y="190.8">Approved</text>
<text x="134.7" y="190.8">(2)</text>
<text x="201" y="193.3">Software</text>
<text x="247" y="193.3">Sheet</text>
<text x="267" y="193.3">Code</text>
</g>
</svg>
